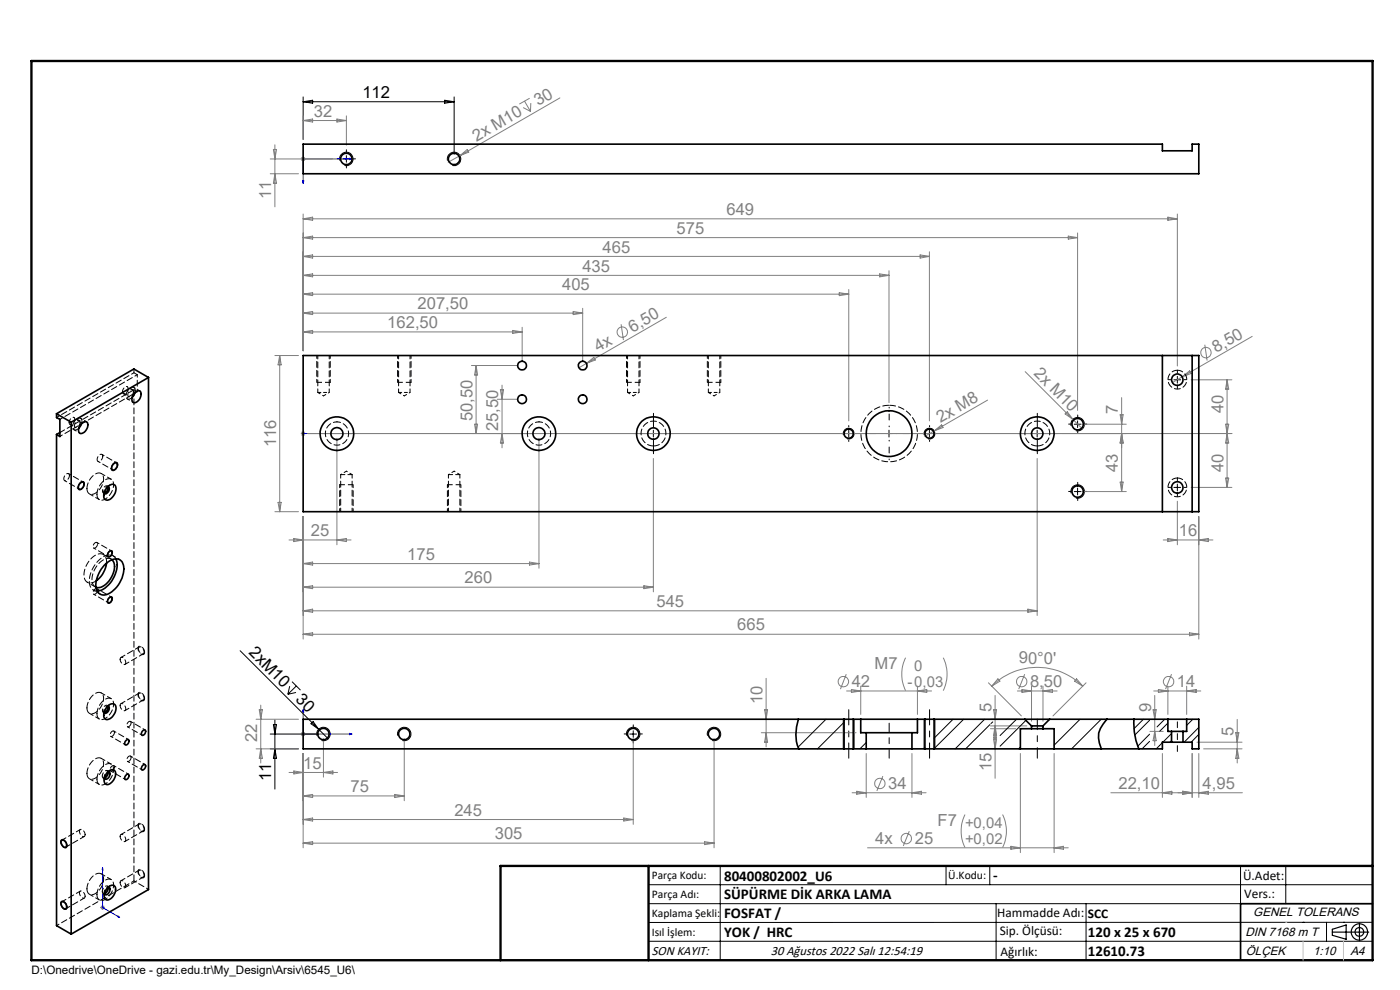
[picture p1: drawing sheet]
<svg xmlns="http://www.w3.org/2000/svg" width="297mm" height="210mm" viewBox="0 0 297 210" stroke-linecap="round" stroke-linejoin="round" font-family="sans-serif">
<g fill="none" stroke="#808080" stroke-width=".21">
<path d="M57.3 33.7h13.3M57.3 36.9h6M58 31.7h.7l-.4 2zM58.3 30.7v13.2M58.3 36.9l.4 2h-.7zM64 33.4l.7 .7M64.3 24.6v5M64.3 33.2v1M64.3 25.6l2-.3v.6zM64.3 25.6h9.2M64.7 33.4l-.7 .7M71.5 25.3l2 .3-2 .3z"/>
<path d="M73.5 24.6v6.2M97.6 33l-2.5 1.4M97.6 33l1.5-1.3 .3 .6zM111 22.8l1.5 .8M111.3 21.4l1.2 2.2M112.4 20.8l-2.2 1.3M112.6 21.9l-.1 1.7M118.8 20.8l-21.2 12.2M64.3 45.4v29M64.3 46.4l2-.3v.6zM64.3 50.4l2-.3v.6zM64.3 54.4l2-.3v.6z"/>
<path d="M64.3 58.4l2-.3v.6zM64.3 58.4h124.3M64.3 54.4h132.9M64.3 50.4h164.3M64.3 46.4h185.5M186.6 58.1l2 .3-2 .3zM188.6 57.4v28M195.2 54.1l2 .3-2 .3zM197.2 53.4v35.9M226.6 50.1l2 .3-2 .3zM228.6 49.4v37.7M247.8 46.1l2 .3-2 .3z"/>
<path d="M249.8 45.4v32.2M58.3 75.4h5M59.3 75.4v33.1M59.3 75.4l.4 2h-.7zM64.3 62.4l2-.3v.6zM64.3 66.4l2-.3v.6zM64.3 70.4l2-.3v.6zM64.3 70.4h46.5M64.3 66.4h59.3M64.3 62.4h115.8M100 77.5h9.7M101 77.5v14.5"/>
<path d="M101 77.5l.3 2h-.6zM108.8 70.1l2 .3-2 .3zM110.8 69.4v7.1M121.6 66.1l2 .3-2 .3zM123.6 65.4v11.1M124.4 77.1l-1.6 .9M124.4 77.1l1.6-1.3 .3 .6zM131.8 68.8l.5 3.3M141.4 67.3l-17 9.8M178 62.1l2.1 .3-2.1 .3zM180.1 61.4v27.9M217.5 78.8l12.1 12.2"/>
<path d="M250.8 79.9l-2.1 1.3M250.8 79.9l1.6-1.2 .3 .5zM255.6 73.1l.5 3.4M265.6 71.4l-14.8 8.5M63.8 92h1M64 91.6l.7 .7M64.3 91.5v1M64.7 91.6l-.7 .7M65.3 92h196M71.5 93v22.6M100.7 90h.6l-.3 2zM105.5 84.7h4.2"/>
<path d="M106.2 82.7h.6l-.3 2zM106.5 92l.3 2h-.6zM106.5 81.7v13.3M114.3 93v27.5M138.6 97.3v28.2M198.2 91.4l-2 1.2M198.2 91.4l1.5-1.3 .4 .6zM209.5 84.9l-11.3 6.5M220 97.3v33.3M226.4 87.3l1.2 1.7-1.6-1.2zM229.6 90h9.3M237.6 88h.7l-.4 2z"/>
<path d="M237.9 84.3v20M237.9 92l.4 2h-.7zM252.7 80.6h8.6M260 90h.7l-.4 2zM260.3 80.6v22.8M260.3 80.6l.4 1.9h-.7zM260.3 92l.4 2h-.7zM58.3 108.5h5M59 106.6h.7l-.4 1.9zM61.3 114.5h13.2M62.3 114.2l2 .3-2 .4zM64.3 109.6v26"/>
<path d="M64.3 119.5l2-.3v.7zM64.3 119.5h50M71.5 114.5l2-.3v.7zM112.3 119.2l2 .3-2 .4zM229.6 104.3h9.3M237.6 102.3h.7l-.4 2zM246.8 114.5h10.5M247.8 114.2l2 .3-2 .4zM249.8 106.3v9.3M252.7 103.4h8.6M254.3 109.6v26M254.3 114.5l2-.3v.7z"/>
<path d="M260 101.4h.7l-.4 2zM64.3 124.6l2-.4v.7zM64.3 129.6l2-.4v.7zM64.3 134.5l2-.3v.7zM64.3 124.6h74.3M64.3 129.6h155.7M64.3 134.5h190M136.6 124.2l2 .4-2 .3zM192.1 139.5a7.9 7.9 0 0 0 0 7M200.1 139.5a7.9 7.9 0 0 1 0 7M218.1 129.2l1.9 .4-1.9 .3zM252.3 134.2l2 .3-2 .4z"/>
<path d="M54.3 152.6h9M54.3 158.8h9M55 150.6h.7l-.4 2zM55.3 158.8l.4 2.1h-.7zM55.3 149.6v12.2M63.8 155.7h1M64 155.4l.7 .7M64.3 155.2v1M64.3 159.8v20M64.7 155.4l-.7 .7M68.6 156.7v8.1M85.8 156.7v13.2"/>
<path d="M134.3 156.7v18.2M151.5 156.7v23.1M161.5 155.4h20.1M162.2 150.6h.6l-.3 2zM162.5 155.4l.3 2h-.6zM162.5 143.9v14.5M179.5 143l-1.2 3.2M179.6 146.6h18M180.6 146.3l2 .3-2 .3zM182.6 145.5v6M183.8 159.8v9.3M193.5 159.8v9.3"/>
<path d="M194.6 145.5v6M194.6 146.6l2-.3v.6zM209.7 144.8l7 7.1M210.1 154h7.7M210.1 152.6h6.3M210.1 154.6h5.4M210.4 145.5a13.7 13.7 0 0 1 19.3 0M210.8 150.6h.6l-.3 2zM210.8 156.8h.6l-.3 2zM211.1 147.5v17.6M211.1 154l.3 2h-.6zM211.1 154.6l.3 2h-.6z"/>
<path d="M211.7 144l.4 .5-1.7 1zM215.8 146.6h8.5M216.5 159.8v21.1M216.8 146.3l2 .3-2 .3zM217.4 143l-1.3 3.2M218.8 145.5v7.5M221.3 145.5v7.5M221.3 146.6l2-.3v.6zM223.6 159.8v21.1M228.4 144l1.3 1.5-1.7-1zM230.4 144.8l-7 7.1M243.9 155.1h2.9"/>
<path d="M244.6 150.6h.7l-.3 2zM244.8 146.6h9.9M245 147.5v10.6M245 155.1l.3 2h-.7zM245.7 146.3l2.1 .3-2.1 .3zM246.6 159.8v9.3M247.8 145.5v6M248.5 143l-1.2 3.2M251.7 145.5v6M251.7 146.6l2.1-.3v.6zM252.9 159.8v9.3M253.9 157.4h9.6"/>
<path d="M254.3 159.8v9.3M255.3 158.8h8.2M262.1 155.4h.7l-.3 2zM262.5 152.6v9.2M262.5 158.8l.3 2.1h-.7zM61.3 163.9h10.3M62.3 163.5l2 .4-2 .3zM64.3 168.8h21.5M64.3 168.8l2-.3v.7zM64.3 173.8l2-.3v.7zM64.3 178.8l2-.3v.7zM64.3 173.8h70"/>
<path d="M64.3 178.8h87.2M68.6 163.9l2-.4v.7zM83.7 168.5l2.1 .3-2.1 .4zM132.3 173.5l2 .3-2 .4zM149.5 178.5l2 .3-2 .4zM180.8 168.2h15.7M181.8 167.8l2 .4-2 .3zM184 179.8h42.6M187.3 164.6l-1.3 3.2M192.9 176.3l-1.3 3.1M193.5 168.2l2-.4v.7zM204.7 172.8a7.9 7.9 0 0 0 0 7"/>
<path d="M212.7 172.8a7.9 7.9 0 0 1 0 7M214.5 179.5l2 .3-2 .4zM223.6 179.8l2-.3v.7zM235.7 168.2h27.9M246.6 168.2l2-.4v.7zM250.9 167.8l2 .4-2 .3zM254.3 168.2l2-.4v.7zM21.2 192.5h1.1M21.4 192.1l.7 .8M21.8 192v1M22.1 192.1l-.7 .8"/>
<circle cx="132" cy="70.4" r="1.09"/>
<circle cx="255.8" cy="74.8" r="1.11"/>
<circle cx="178.9" cy="144.6" r="1.11"/>
<circle cx="216.7" cy="144.6" r="1.1"/>
<circle cx="247.9" cy="144.6" r="1.11"/>
<circle cx="186.6" cy="166.2" r="1.1"/>
<circle cx="192.3" cy="177.9" r="1.09"/>
</g>
<g fill="none" stroke="#000" stroke-width=".21">
<path d="M64.3 20.6v9M64.3 21.6h32M64.3 21.6l2-.3v.6zM72.1 34.1a1.43 1.43 0 0 1 1.2-1.8 1.43 1.43 0 0 1 1.6 1.5 1.43 1.43 0 0 1-1.8 1.3M72.7 33.7h1.5M73.5 33v1.4M94.3 21.3l2 .3-2 .3zM94.9 34.1a1.43 1.43 0 0 1 1.3-1.8 1.43 1.43 0 0 1 1.5 1.5 1.43 1.43 0 0 1-1.7 1.3M96.3 20.6v12.1M249.8 79.8v1.5M23.9 98.5l.2-.2a.52 .52 0 0 1 .7-.2 .52 .52 0 0 1 .2 .7 1.04 1.04 0 0 1-1.3 1l-.1-.6zM137.9 92h1.4"/>
<path d="M138.6 91.3v1.4M178.9 92.3a1.15 1.15 0 0 1 1-1.5 1.15 1.15 0 0 1 1.3 1.3 1.15 1.15 0 0 1-1.5 1M179.3 92h1.5M180.1 91.3v1.4M187.9 92h1.4M188.6 91.3v1.4M196.1 92.3a1.15 1.15 0 0 1 1-1.5 1.15 1.15 0 0 1 1.2 1.3 1.15 1.15 0 0 1-1.4 1M196.5 92h1.4M197.2 91.3v1.4M219.3 92h1.5M220 91.3v1.4M227.2 90.3a1.43 1.43 0 0 1 1.3-1.8 1.43 1.43 0 0 1 1.5 1.6 1.43 1.43 0 0 1-1.8 1.3"/>
<path d="M227.9 90h1.4M228.6 89.3v1.4M249 80.6h1.5M17 102.3a.51 .51 0 0 1 .8-.1 .51 .51 0 0 1 .1 .7 .95 .95 0 0 1-1.2 .9l-.2-.6zM23.1 116.9l.4-.1a.62 .62 0 0 1 .4 .5 .62 .62 0 0 1-.3 .6 .44 .44 0 0 1-.6 .3 .44 .44 0 0 1-.2-.7zM227.2 104.6a1.43 1.43 0 0 1 1.3-1.8 1.43 1.43 0 0 1 1.5 1.6 1.43 1.43 0 0 1-1.8 1.2M227.9 104.3h1.4M228.6 103.5v1.5M249 103.4h1.5M249.8 102.7v1.4M23.1 126.7a.44 .44 0 0 1 .7-.1 .44 .44 0 0 1 0 .7l-.2 .4a.44 .44 0 0 1-.6 .3 .44 .44 0 0 1-.2-.7zM50.9 138l18.7 18.7"/>
<path d="M57.3 155.7h10.3M57.3 158.8h6M58 153.7h.7l-.4 2zM58.3 152.7v14.7M58.3 158.8l.4 2.1h-.7zM61.5 145.5l-.4 1.8M61.9 144.6l1.8 1.8M62.8 146.9l-1.7 .4M62.9 145.5l-1.8 1.8M66.4 153.1l1.2 1.6-1.6-1.2zM67.2 156.1a1.44 1.44 0 0 1 1.3-1.8 1.44 1.44 0 0 1 1.6 1.6 1.44 1.44 0 0 1-1.9 1.2M84.4 156.1a1.42 1.42 0 0 1 1.3-1.8 1.42 1.42 0 0 1 1.5 1.6 1.42 1.42 0 0 1-1.8 1.2"/>
<path d="M133 156.1a1.42 1.42 0 0 1 1.2-1.8 1.42 1.42 0 0 1 1.6 1.6 1.42 1.42 0 0 1-1.9 1.2M133.6 155.7h1.4M134.3 155v1.4M150.1 156.1a1.42 1.42 0 0 1 1.3-1.8 1.42 1.42 0 0 1 1.5 1.6 1.42 1.42 0 0 1-1.8 1.2M178.9 152.6v6.2M181.2 152.6v6.2M196 152.6v6.2M198.3 152.6v6.2M12.9 178.3l.1-.2a1.07 1.07 0 0 1 1.3 1.3l-.1 .2a.68 .68 0 0 1-.7 .2 .68 .68 0 0 1-.5-.6l-.2-.5zM13 191.2a1.1 1.1 0 0 1 1.1 .5 1.1 1.1 0 0 1-.1 1.2 1.17 1.17 0 0 1-1-1.7zM137.6 187.7h153.6M137.6 191.7h153.6"/>
<path d="M137.6 199.7h153.6M152.8 183.7v20M200.7 183.7v4M210 183.7v4M211.3 191.7v12M230.4 191.7v12M263.2 183.7v20M272.8 183.7v8M276.4 195.6h.1M281.4 195.6v4.1M285 195.6h.1M291.2 195.6l-153.6 .1"/>
</g>
<path d="M70.1 81.1h-2.9M87.2 81.1h-2.9M135.8 81.1h-2.9M152.9 81.1h-2.8M72.1 102.8h2.8M94.9 102.8h2.9" fill="none" stroke="#000" stroke-width=".21" stroke-dasharray="1.3 .6" stroke-dashoffset=".2" stroke-linecap="butt"/>
<path d="M30.7 138.4a1.16 1.16 0 0 0-1.3-1.3 1.19 1.19 0 0 0 1.1 1.7l.2-.4M30.7 148.2a1.16 1.16 0 0 0-1.3-1.3 1.19 1.19 0 0 0 1.1 1.7l.2-.4M30.7 175.9a1.16 1.16 0 0 0-1.3-1.2 1.19 1.19 0 0 0 1.1 1.7l.2-.5M30.7 185.7a1.16 1.16 0 0 0-1.3-1.2 1.19 1.19 0 0 0 1.1 1.7l.2-.5" fill="none" stroke="#000" stroke-width=".21" stroke-dasharray="1.3 .6" stroke-linecap="butt"/>
<g fill="none" stroke="#000" stroke-width=".25">
<path d="M282.6 197.7h7.8M282.6 197.1l3-.9v3l-3-.8zM288.4 195.8v3.8M106.2 203.7h185"/>
<circle cx="288.4" cy="197.7" r="1.74"/>
<circle cx="288.4" cy="197.7" r=".93"/>
</g>
<g fill="none" stroke="#00f" stroke-width=".21">
<path d="M64.2 38.4h.3l-.2 .5zM74.2 33.6l.5 .1-.5 .2zM74.7 33.7h-10.4v5.2M64.2 92h.3zM64.3 92h.1M64.3 92h10.4M74.7 92h-.5h.5M64.3 150.5v5.2h10.4M64.3 150.5l.2 .6h-.3zM74.2 155.6l.5 .1-.5 .1zM21.8 184.1v.4l-.1-.1zM21.8 184.1v8.4l3.6 2.1"/>
<path d="M25 194.3l.4 .3-.4-.1z"/>
</g>
<g fill="none" stroke="#000" stroke-width=".21" stroke-dasharray="15.2 1.3 1.3 1.3">
<path d="M72.1 33.7h-.5M73.5 32.3v-.5M73.5 35.1v.5M74.9 33.7h.5M249.8 79.1v-.5M137.2 92h-2.9M138.6 90.5v-2.8M138.6 93.4v2.8M140.1 92h2.8M178.6 92h-.2M180.1 90.5v-.2M180.1 93.4v.2"/>
<path d="M181.5 92h.2M195.8 92h-.3M197.2 90.5v-.2M197.2 93.4v.2M198.6 92h.3M218.6 92h-2.8M220.1 90.5v-2.8M220.1 93.4v2.8M221.5 92h2.8M227.2 90h-.5M228.6 88.5v-.5M228.6 91.4v.5"/>
<path d="M230.1 90h.5M248.3 80.5h-.5M249.8 82v.5M251.2 80.5h.5M227.2 104.2h-.5M228.6 102.8v-.5M228.6 105.7v.5M230.1 104.2h.5M248.3 103.4h-.5M249.8 102v-.5M249.8 104.8v.5M251.2 103.4h.5"/>
<path d="M132.9 155.7h-.5M134.3 154.3v-.5M134.3 157.1v.5M135.8 155.7h.5"/>
</g>
<path d="M67.2 75.4v5.7M84.3 75.4v5.7M132.9 75.4v5.7M150.1 75.4v5.7M70.1 81.1v-5.7M87.2 81.1v-5.7M135.8 81.1v-5.7M152.9 81.1v-5.7M72.1 102.8v5.7M74.9 108.5v-5.7M94.9 102.8v5.7M97.8 108.5v-5.7" fill="none" stroke="#000" stroke-width=".21" stroke-dasharray="1.3 .6" stroke-dashoffset=".6"/>
<path d="M70.1 81.1h.1M87.2 81.1h.1M135.8 81.1h.1M152.9 81.1h.1M72.1 102.8h.1M94.9 102.8h.1" fill="none" stroke="#000" stroke-width=".21" stroke-dasharray="1.3 .6"/>
<path d="M187.2 92h-4.1M188.6 90.5v-4.1M188.6 93.4v4.1M190.1 92h4.1" fill="none" stroke="#000" stroke-width=".21" stroke-dasharray="15.2 1.3 1.3 1.3" stroke-dashoffset="15.1"/>
<path d="M188.6 160.8v-7.4" fill="none" stroke="#000" stroke-width=".21" stroke-dasharray="15.2 1.3 1.3 1.3" stroke-dashoffset="13.4"/>
<path d="M180.1 150.5v10.3M197.2 160.8v-10.3" fill="none" stroke="#000" stroke-width=".21" stroke-dasharray="15.2 1.3 1.3 1.3" stroke-dashoffset="12"/>
<path d="M220.1 160.8v-8.3" fill="none" stroke="#000" stroke-width=".21" stroke-dasharray="15.2 1.3 1.3 1.3" stroke-dashoffset="13"/>
<path d="M249.8 159.4v-6.3" fill="none" stroke="#000" stroke-width=".21" stroke-dasharray="15.2 1.3 1.3 1.3" stroke-dashoffset="14"/>
<path d="M291.2 191.7h-28v12" fill="none" stroke="#000" stroke-width=".35"/>
<path d="M6.7 12.9h284.5v190.8h-284.5zM137.6 183.7v20M291.2 183.7h-185v20" fill="none" stroke="#000" stroke-width=".5"/>
<path d="M276.4 199.7v4M285 199.7v4" fill="none" stroke="#c0c0c0" stroke-width=".21"/>
<path d="M272.8 195.6h.1" fill="none" stroke="#c0c0c0" stroke-width=".25"/>
<g fill="#00f">
<path d="M64.2 92h.3zM74.2 92h.5z"/>
<path d="M64.2 38.4h.3l-.2 .5zM74.2 33.6l.5 .1-.5 .2z"/>
<path d="M25 194.3l.4 .3-.4-.1zM21.8 184.1v.4l-.1-.1zM64.3 150.5l-.1 .6h.3zM74.2 155.6v.2l.5-.1z"/>
</g>
<g fill="none" stroke="#000" stroke-width=".35">
<path d="M64.3 30.6h182.3v1.4h6.3v-1.4h1.4v6.3h-190zM64.3 75.4h190v33.1h-190zM246.6 75.4v33.1M252.9 75.4v33.1M12 87.8l3.1 1.8M12 92.2v104.1l3.1 1.8M12 87.8v.8l.7 .4v3.6l-.7-.4M12.7 91.7l-.7 .5M15.1 89.6v108.5M17.3 89.8l-.6 1M17.4 89.7a.69 .69 0 0 1 .9-.2 .69 .69 0 0 1 .3 .9 1.49 1.49 0 0 1-1.7 1.5 1.68 1.68 0 0 1 .5-2.2zM24 98.5a.51 .51 0 0 1 .8-.3 .51 .51 0 0 1 0 .9l-.3 .4a.47 .47 0 0 1-.7 .1 .47 .47 0 0 1-.1-.7z"/>
<path d="M28.6 83.3l-.6 1M28.8 83.2a.67 .67 0 0 1 .9-.3 .67 .67 0 0 1 .2 .9 1.48 1.48 0 0 1-1.7 1.5 1.68 1.68 0 0 1 .6-2.1zM31.5 80.1l-3.1-1.8-16.4 9.5M31.5 80.1l-16.4 9.5M31.5 80.1v108.6l-16.4 9.4M16.9 102.6a.51 .51 0 0 1 .8-.3 .51 .51 0 0 1 0 .8l-.2 .4a.47 .47 0 0 1-.7 .2 .47 .47 0 0 1-.1-.7zM22.2 119.9a2.92 2.92 0 0 1 3.2-1.2 2.71 2.71 0 0 1 .6 3.4 5.7 5.7 0 0 1-3.8 4.1 1.93 1.93 0 0 1-1.8-2.6 7.2 7.2 0 0 1 1.8-3.7zM22.6 119.5a5.6 5.6 0 0 1-2.2 3.7M22.8 103.3a.99 .99 0 0 1 1.7-.2 2.41 2.41 0 0 1-1.9 3 1.22 1.22 0 0 1-.4-1.9zM22.9 103.2a.88 .88 0 0 1 .1 1 .88 .88 0 0 1-.9 .5 1.39 1.39 0 0 0 .8-1.5M23.1 117.1l.5-.2a.69 .69 0 0 1 0 .8 .69 .69 0 0 1-.7 .3l-.1-.4zM23.7 118.7a2.98 2.98 0 0 1 0 3.7 3.3 3.3 0 0 1-3.3 2.2"/>
<path d="M24.6 118.5a5.8 5.8 0 0 1-2.3 6.2l-.8 .5-.9 .2M23.1 126.9l.5-.2a.72 .72 0 0 1 .1 .7 .72 .72 0 0 1-.6 .5l-.3-.3zM22.8 149.9a.97 .97 0 0 1 .9-.6 .97 .97 0 0 1 .9 .6 2.48 2.48 0 0 1-2 2.7 1.24 1.24 0 0 1-.4-1.9zM22.9 149.8a1.17 1.17 0 0 1-.8 1.4M22.9 149.8a.86 .86 0 0 1-.4 1.5l-.4-.1M26.6 157.2l.4-.3a.53 .53 0 0 1 .4 .5 .53 .53 0 0 1-.4 .5l-.3 .1-.2-.1zM30.3 155l.3-.2a.53 .53 0 0 1 .3 .5 .53 .53 0 0 1-.3 .5l-.5 .2-.1-.3zM169.4 152.6a8.7 8.7 0 0 0 .1 6.2M179.1 158.8h1.9M179.1 152.6h1.9M179.1 152.6h-114.8v6.2h114.8M179.1 152.6v6.2"/>
<path d="M181 152.6h1.6M181 158.8h2.8M181 152.6v6.2M182.6 152.6h12M182.6 152.6v2.8h1.2M183.8 155.4h9.7M183.8 158.8h9.7M183.8 155.4v3.4M193.5 158.8h2.7M193.5 155.4v3.4M194.6 152.6h1.6M194.6 152.6v2.8h-1.1"/>
<path d="M196.2 158.8h2M196.2 152.6h2M196.2 152.6v6.2M198.2 152.6h19.2M198.2 158.8h18.3M198.2 152.6v6.2M216.5 158.8h7.1M217.4 152.6h5.3M217.4 152.6l1.4 1.4M218.8 154h2.5M218.8 154.6h2.5M218.8 154v.6"/>
<path d="M218.8 154.6h-2.3v4.2M221.3 154.6h2.3v4.2M221.3 154v.6M222.7 152.6h25.1M222.7 152.6l-1.4 1.4M234.8 152.6a5.2 5.2 0 0 0-1.2 6.2M240.6 152.6a14 14 0 0 0 1 6.2M247.8 152.6h3.9M247.8 152.6v2.5h.7M248.5 155.1h2.5M248.5 157.4h2.5M248.5 157.4h-1.9v1.4h-23"/>
<path d="M248.5 155.1v2.3M251 155.1v2.3M251.7 152.6h2.6v6.2h-1.4v-1.4h-1.9M251.7 152.6v2.5h-.7M13 178.4a.73 .73 0 0 1 .8 0 .73 .73 0 0 1 .3 .7 .46 .46 0 0 1-.2 .7 .46 .46 0 0 1-.6-.4l-.4-.7zM22.8 163.9l.2-.3a.85 .85 0 0 1 1.1-.3 .85 .85 0 0 1 .4 1.1 2.17 2.17 0 0 1-2 2 1.67 1.67 0 0 1 .3-2.5zM22.9 163.7a1.36 1.36 0 0 1-.7 1.4M23 163.7a.78 .78 0 0 1 0 1.3l-.5 .3-.4-.2M26.9 164.3l.1-.1a.53 .53 0 0 1 .4 .5 .53 .53 0 0 1-.4 .5l-.1 .1a.47 .47 0 0 1-.5-.4 .47 .47 0 0 1 .3-.5zM30.3 162.4l.3-.2a.53 .53 0 0 1 .3 .5 .53 .53 0 0 1-.3 .5l-.3 .2-.3-.3zM13 191.4a.82 .82 0 0 1 .9 .1 .82 .82 0 0 1 .2 .9l-.1 .3a.97 .97 0 0 1-1-1.3zM22.9 188.2a1.37 1.37 0 0 1-.7 1.4"/>
<path d="M23 188.2a.64 .64 0 0 1 .4 .5 .64 .64 0 0 1-.3 .6l-.5 .5h-.3l-.2-.2M23 188.1a.86 .86 0 0 1 1.2-.3 .86 .86 0 0 1 .3 1.1 2.09 2.09 0 0 1-2 2 1.67 1.67 0 0 1 .3-2.5z"/>
<circle cx="73.5" cy="33.7" r="1.2"/>
<circle cx="96.3" cy="33.7" r="1.2"/>
<circle cx="110.8" cy="77.5" r=".93"/>
<circle cx="123.6" cy="77.5" r=".92"/>
<circle cx="71.5" cy="92" r="3.6"/>
<circle cx="71.5" cy="92" r="1.29"/>
<circle cx="110.8" cy="84.7" r=".93"/>
<circle cx="114.3" cy="92" r="3.6"/>
<circle cx="114.3" cy="92" r="1.29"/>
<circle cx="123.6" cy="84.7" r=".92"/>
<circle cx="138.6" cy="92" r="1.22"/>
<circle cx="138.6" cy="92" r="3.6"/>
<circle cx="180" cy="92" r=".98"/>
<circle cx="188.6" cy="92" r="4.9"/>
<circle cx="197.2" cy="92" r=".98"/>
<circle cx="220" cy="92" r="3.6"/>
<circle cx="220" cy="92" r="1.21"/>
<circle cx="228.6" cy="90" r="1.21"/>
<circle cx="249.7" cy="80.6" r="1.21"/>
<circle cx="228.6" cy="104.3" r="1.21"/>
<circle cx="249.7" cy="103.4" r="1.21"/>
<circle cx="68.6" cy="155.7" r="1.21"/>
<circle cx="85.8" cy="155.7" r="1.21"/>
<circle cx="134.3" cy="155.7" r="1.2"/>
<circle cx="151.5" cy="155.7" r="1.2"/>
</g>
<path d="M67.4 83.2h1.2M68.6 83.2h1.2M84.6 83.2h1.2M85.8 83.2h1.2M133.1 83.2h1.2M134.3 83.2h1.3M150.3 83.2h1.2M151.5 83.2h1.2M21.7 164.6a.99 .99 0 0 1 1.2-1.1v.2M21.7 189.1a.99 .99 0 0 1 1.2-1.1v.2" fill="none" stroke="#000" stroke-width=".21" stroke-dasharray="1.3 .6" stroke-dashoffset=".6"/>
<g fill="none" stroke="#000" stroke-width=".21" stroke-dasharray="1.3 .6" stroke-dashoffset=".4">
<path d="M28.4 78.3v.8M29.1 79.5l-.7-.4M14.7 89.6a.99 .99 0 0 1 1-1 .94 .94 0 0 1 0 1 .94 .94 0 0 1-.9 .4l-.1-.4M17 89.6a.99 .99 0 0 1-1 1.1 .94 .94 0 0 1 0-1 .94 .94 0 0 1 .9-.4l.1 .3M21.8 96.8l-.1-.4a.93 .93 0 0 0-.9 .4 .93 .93 0 0 0 0 1.1 .99 .99 0 0 0 1-1.1M26 83.1a.99 .99 0 0 1 1-1.1 .94 .94 0 0 1 0 1 .94 .94 0 0 1-.9 .4l-.1-.3M28.3 83.1a.99 .99 0 0 1-1 1 .94 .94 0 0 1 0-1 .94 .94 0 0 1 .9-.4l.1 .4M29.1 83.1l-.7-.4M14.7 100.9l-.1-.4a.93 .93 0 0 0-.9 .4 .93 .93 0 0 0 0 1 .99 .99 0 0 0 1-1M19 104.8l2.1 1.2M22 104.3v.8M23.3 102.9l-.7 .4"/>
<path d="M23.6 101.7l-2.1-1.3M74.7 100.7h-2.4M97.6 100.7h-2.5M25.5 139.9l.1-.4a.93 .93 0 0 1 .9 .4 .93 .93 0 0 1 0 1 .99 .99 0 0 1-1-1M29.4 137.6l.1-.3a.93 .93 0 0 1 .9 .4 .93 .93 0 0 1 0 1 .99 .99 0 0 1-1-1.1M19 151.3l2.1 1.2M22 150.9v.8M23.3 149.4l-.7 .4M23.6 148.2l-2.1-1.2M25.5 149.7l.1-.4a.93 .93 0 0 1 .9 .4 .93 .93 0 0 1 0 1 .99 .99 0 0 1-1-1M29.4 147.4l.1-.3a.93 .93 0 0 1 .9 .4 .93 .93 0 0 1 0 1 .99 .99 0 0 1-1-1.1M18.1 177a.99 .99 0 0 0-1.1-1 .94 .94 0 0 0 0 1 .94 .94 0 0 0 1 .4l.1-.4"/>
<path d="M19 165.2l2.1 1.2M22.2 165.1l-.4-.1-.1-.4M23.6 162.1l-2.1-1.2M25.5 177.4l.1-.3a.93 .93 0 0 1 .9 .4 .93 .93 0 0 1 0 1 .99 .99 0 0 1-1-1.1M29.4 175.2l.1-.4a.93 .93 0 0 1 .9 .4 .93 .93 0 0 1 0 1 .99 .99 0 0 1-1-1M18.1 190.1a.99 .99 0 0 0-1.1-1.1 .94 .94 0 0 0 0 1 .94 .94 0 0 0 1 .4l.1-.3M19 189.7l2.1 1.2M22.2 189.5l-.4-.1-.1-.3M23.6 186.6l-2.1-1.2M25.5 187.2l.1-.3a.93 .93 0 0 1 .9 .4 .93 .93 0 0 1 0 1 .99 .99 0 0 1-1-1.1M29.4 185l.1-.4a.93 .93 0 0 1 .9 .4 .93 .93 0 0 1 0 1 .99 .99 0 0 1-1-1"/>
</g>
<path d="M188.6 86a6 6 0 0 1 5.4 8.7 6 6 0 0 1-10.3 .7 6 6 0 0 1 4.1-9.4h.8M20.7 115.4v-.2a.6 .6 0 0 0-.7 0 .6 .6 0 0 0-.3 .6l.1 .4a.69 .69 0 0 0 .9-.8M20.7 125.2v-.2a.6 .6 0 0 0-.7 0 .6 .6 0 0 0-.3 .6l.1 .4a.69 .69 0 0 0 .9-.8" fill="none" stroke="#000" stroke-width=".21" stroke-dasharray="1.3 .6" stroke-dashoffset="-.1"/>
<path d="M249.8 78.5a2 2 0 0 1 1.8 2.9 2 2 0 0 1-3.4 .4 2 2 0 0 1 1.1-3.2l.5-.1M28.4 82.7l-15.7 9M18.4 103.6a3.5 3.5 0 0 1 2.6-3.3 1.26 1.26 0 0 1 .9 1.8 3.3 3.3 0 0 1-2.6 2.8l-.6-.4-.3-.9M20.6 104.8a3.5 3.5 0 0 1 2.5-3.3 1.26 1.26 0 0 1 .9 1.8 3.3 3.3 0 0 1-2.6 2.8l-.6-.4-.2-.9M249.8 101.4a2 2 0 0 1 1.8 2.9 2 2 0 0 1-3.4 .3 2 2 0 0 1 1.1-3.2h.5M18.4 150.2a3.5 3.5 0 0 1 2.6-3.3 1.26 1.26 0 0 1 .9 1.8 3.3 3.3 0 0 1-2.6 2.7l-.6-.4-.3-.8M20.6 151.4a3.5 3.5 0 0 1 2.5-3.3 1.26 1.26 0 0 1 .9 1.8 3.3 3.3 0 0 1-2.6 2.7l-.6-.3-.2-.9M18.4 164a3.5 3.5 0 0 1 2.6-3.3 1.26 1.26 0 0 1 .9 1.8 3.3 3.3 0 0 1-2.6 2.8l-.6-.4-.3-.9M20.6 165.3a1.12 1.12 0 0 0 .6 1.2 1.12 1.12 0 0 0 1.4-.4 3.2 3.2 0 0 0 1.2-3.8 1.47 1.47 0 0 0-2.1 .4l-.7 1.1-.4 1.5M18.4 188.5a3.5 3.5 0 0 1 2.6-3.3 1.26 1.26 0 0 1 .9 1.8 3.3 3.3 0 0 1-2.6 2.8l-.6-.4-.3-.9M20.6 189.8a1.12 1.12 0 0 0 .6 1.2 1.12 1.12 0 0 0 1.4-.4 3.2 3.2 0 0 0 1.2-3.8 1.47 1.47 0 0 0-2.1 .4l-.7 1.1-.4 1.5" fill="none" stroke="#000" stroke-width=".21" stroke-dasharray="1.3 .6" stroke-dashoffset=".1"/>
<g fill="none" stroke="#000" stroke-width=".21" stroke-dasharray="1.3 .6" stroke-dashoffset=".5">
<path d="M67.4 75.4v7.8M84.6 75.4v7.8M133.1 75.4v7.8M150.3 75.4v7.8M69.8 83.2v-7.8M71.5 89.5a2.47 2.47 0 0 1 2.2 3.5 2.47 2.47 0 0 1-4.2 .5 2.47 2.47 0 0 1 1.5-4h.5M87 83.2v-7.8M114.3 89.5a2.47 2.47 0 0 1 2.3 3.5 2.47 2.47 0 0 1-4.2 .5 2.47 2.47 0 0 1 1.4-4h.5M135.6 83.2v-7.8M152.7 83.2v-7.8M72.3 100.7v7.8M74.7 108.5v-7.8"/>
<path d="M95.1 100.7v7.8M97.6 108.5v-7.8"/>
</g>
<g fill="none" stroke="#000" stroke-width=".21" stroke-dasharray="1.3 .6">
<path d="M17.3 89.8l.1-.4M28.4 82.7v104.2M28.6 83.3l.1-.5M138.6 94.6a2.64 2.64 0 0 0 2.4-3.8 2.64 2.64 0 0 0-4.5-.4 2.64 2.64 0 0 0 1.6 4.2h.5M220.1 94.6a2.64 2.64 0 0 0 2.3-3.8 2.64 2.64 0 0 0-4.4-.4 2.64 2.64 0 0 0 1.5 4.2h.6M21.9 104.6l.3 .1M22 104.3l.1 .3M22.1 104.6l-.3-.1-.1-.3M22.6 119.4a1.52 1.52 0 0 0-.6-1.7 1.52 1.52 0 0 0-1.9 .1 4.9 4.9 0 0 0-2.1 5 1.48 1.48 0 0 0 2.4 .4M23 103.2l-.2-.1M20.4 124.6a2.01 2.01 0 0 1-.7-2.8 4.2 4.2 0 0 1 3.5-3.4l.6 .3M21.9 151.1l.3 .2"/>
<path d="M22 150.9l.1 .3M22.1 151.1l-.3-.1-.1-.3M23 149.8l-.2-.2M24.3 155.4v-.2a.61 .61 0 0 0-.8 .1 .61 .61 0 0 0-.1 .7v.1a.66 .66 0 0 0 .9-.7M27.8 153.3v-.1a.61 .61 0 0 0-.7 0 .61 .61 0 0 0-.2 .7l.1 .2a.66 .66 0 0 0 .8-.8M21.9 165l.4 .3M23.2 163.7l-.4-.2M24.3 162.7v-.1a.61 .61 0 0 0-.8 0 .61 .61 0 0 0-.1 .7v.2a.66 .66 0 0 0 .9-.8M27.8 160.7v-.2a.61 .61 0 0 0-.7 .1 .61 .61 0 0 0-.2 .7l.1 .1a.66 .66 0 0 0 .8-.7M21.9 189.5l.4 .3M23.2 188.2l-.4-.2"/>
</g>
<g fill="none" stroke="#000" stroke-width=".21" stroke-dasharray="1.3 .6" stroke-dashoffset=".7">
<path d="M29.1 79.5v3.6M12 88.5l16.4-9.4M12.7 89l16.4-9.5M14.8 90l1.2 .7M15.7 91.2l1.3 .7M16.8 89.2l-1.1-.6M18.4 89.5l-1.3-.8M20.8 97.9l3.1 1.8M24.7 98.2l-3.1-1.8M26.2 83.5l1.1 .6M27 84.6l1.3 .8M28.1 82.7l-1.1-.7"/>
<path d="M29.1 83.1l-16.4 9.5M29.7 82.9l-1.3-.7M67.4 83.2l1.2 .8M68.6 84l1.2-.8M73.5 99.9l-1.2 .8M84.6 83.2l1.2 .8M85.8 84l1.2-.8M96.3 99.9l-1.2 .8M133.1 83.2l1.2 .8M134.3 84l1.3-.8M150.3 83.2l1.2 .8M151.5 84l1.2-.8"/>
<path d="M13.7 101.9l3.1 1.8M17.7 102.3l-3.1-1.8M19.9 116.3l3.1 1.7M23.7 116.9l-3.1-1.8M74.7 100.7l-1.2-.8M97.6 100.7l-1.3-.8M19.9 126l3.1 1.8M23.7 126.7l-3.1-1.8M23.5 156.2l3.1 1.8M27 154.2l3.1 1.8M27.3 156.9l-3.2-1.8M30.8 154.8l-3.1-1.8"/>
<path d="M23.5 163.5l3.1 1.8M27 161.5l3.1 1.8M27.3 164.2l-3.2-1.8M30.8 162.2l-3.1-1.8M28.4 186.9l-16.4 9.4M31.5 188.7l-3.1-1.8"/>
</g>
<path d="M17.4 89.4a.65 .65 0 0 0-.4-.7 .65 .65 0 0 0-.8 .3 1.48 1.48 0 0 0-.4 2.2h.4l.5-.4M28.7 82.8a.65 .65 0 0 0-.4-.7 .65 .65 0 0 0-.8 .3 1.48 1.48 0 0 0-.4 2.3h.4l.6-.4" fill="none" stroke="#000" stroke-width=".21" stroke-dasharray="1.3 .6" stroke-dashoffset="-.2"/>
<path d="M22.9 103.2l-.7 .5-.2 .6M25.4 118.7l-1.4-.8M19.8 125.2l1.4 .8M22.9 149.8l-.7 .4-.2 .7" fill="none" stroke="#000" stroke-width=".21" stroke-dasharray="1.3 .6" stroke-dashoffset=".8"/>
<path d="M21.7 104.2a.99 .99 0 0 1 1.1-1.1l.1 .1M21.7 150.7a.99 .99 0 0 1 1.1-1.1l.1 .2M23 163.7a1.24 1.24 0 0 0-.8 1.4M23 188.2a1.24 1.24 0 0 0-.8 1.4" fill="none" stroke="#000" stroke-width=".21" stroke-dasharray="1.3 .6" stroke-dashoffset=".9"/>
<path d="M24.6 118.5a1.92 1.92 0 0 0-3.1-.1 5.9 5.9 0 0 0-2.3 6l.6 .8 .8 .2" fill="none" stroke="#000" stroke-width=".21" stroke-dasharray="1.3 .6" stroke-dashoffset=".2"/>
<path d="M23.6 118.6l-1.7-1M18.5 123.5l1.7 1" fill="none" stroke="#000" stroke-width=".21" stroke-dasharray="1.3 .6" stroke-dashoffset="1"/>
<g fill="none" stroke="#000" stroke-width=".21" stroke-dasharray="1.3 .6" stroke-dashoffset=".3">
<path d="M29.5 137.2l-3.8 2.3M26.5 140.9l3.9-2.2M26.5 150.7l3.9-2.2M29.5 147l-3.8 2.3M14 179.7l3.9-2.3M17 176l-3.9 2.2M22.1 164.8v.7M23.3 163.4l-.6 .3M26.5 178.5l3.9-2.2M29.5 174.8l-3.8 2.2M14 192.7l3.9-2.2M17 189l-3.9 2.3"/>
<path d="M22.1 189.3v.7M23.3 187.9l-.6 .3M26.5 188.3l3.9-2.2M29.5 184.6l-3.8 2.2"/>
</g>
<g fill="none" stroke="#000" stroke-width=".21">
<path d="M175.2 152.6l-5.9 5.9M179.1 153.2l-5.7 5.6M183.8 157.5l-1.4 1.3M196.2 158.5l-.3 .3M202.2 152.6l-4 4M204.4 152.6l-6.2 6.2M208.9 152.6l-6.3 6.2M210 153.7l-5.1 5.1M210.6 153.1l-.4 .4M215.7 152.6l-3.5 3.4M216.5 158.5l-.4 .3M217.6 152.8l-5.4 5.5"/>
<path d="M229.1 152.6l-5.5 5.5M233.6 152.6l-6.3 6.2M242.6 152.6l-2 2M243.9 155.7l-2.5 2.6M243.9 152.8l-3.2 3.1M243.9 157.3l-1.6 1.5M246.6 157.5l-1.3 1.3M247.1 152.6l-1.6 1.6M247.8 153.4l-1.8 1.7M248.5 155.6l-1.8 1.8M248.5 157.1l-.3 .3M253 152.6l-1.3 1.3"/>
<path d="M254.3 154.3l-3.1 3.1M254.3 158.8h-.1M254.3 155.8l-1.6 1.6"/>
</g>
<g font-size="3.5">
<text x="76.9" y="20.8">112</text>
<text x="52.6" y="138.6" transform="rotate(45 52.6 138.6)">2xM10</text>
<text x="62.6" y="148.5" transform="rotate(45 62.6 148.5)">30</text>
<text x="57.6" y="165.8" transform="rotate(-90 57.6 165.8)">11</text>
</g>
<g font-size="3.5" fill="#808080">
<text x="114.2" y="22.5" transform="rotate(-30 114.2 22.5)">30</text>
<text x="66.6" y="24.8">32</text>
<text x="101.1" y="30.1" transform="rotate(-30 101.1 30.1)">2x M10</text>
<text x="57.6" y="42.3" transform="rotate(-90 57.6 42.3)">11</text>
<text x="154.1" y="45.6">649</text>
<text x="127.8" y="53.6">465</text>
<text x="143.5" y="49.6">575</text>
<text x="123.5" y="57.6">435</text>
<text x="88.6" y="65.6">207,50</text>
<text x="119.3" y="61.6">405</text>
<text x="82.2" y="69.6">162,50</text>
<text x="134.2" y="70.5" transform="rotate(-30 134.2 70.5)">6,50</text>
<text x="126.9" y="74.8" transform="rotate(-30 126.9 74.8)">4x</text>
<text x="258" y="74.9" transform="rotate(-30 258 74.9)">8,50</text>
<text x="219.1" y="79.4" transform="rotate(45 219.1 79.4)">2x M10</text>
<text x="100.2" y="89.4" transform="rotate(-90 100.2 89.4)">50,50</text>
<text x="199.5" y="89.8" transform="rotate(-30 199.5 89.8)">2x M8</text>
<text x="237.2" y="87.8" transform="rotate(-90 237.2 87.8)">7</text>
<text x="259.6" y="87.7" transform="rotate(-90 259.6 87.7)">40</text>
<text x="58.6" y="94.9" transform="rotate(-90 58.6 94.9)">116</text>
<text x="105.7" y="91.5" transform="rotate(-90 105.7 91.5)">25,50</text>
<text x="237.2" y="100.1" transform="rotate(-90 237.2 100.1)">43</text>
<text x="259.6" y="100.1" transform="rotate(-90 259.6 100.1)">40</text>
<text x="66" y="113.7">25</text>
<text x="250.1" y="113.7">16</text>
<text x="86.4" y="118.7">175</text>
<text x="98.5" y="123.7">260</text>
<text x="139.3" y="128.7">545</text>
<text x="156.4" y="133.7">665</text>
<text x="185.5" y="141.9">M7</text>
<text x="216.1" y="140.7">90°0'</text>
<text x="161.7" y="149.3" transform="rotate(-90 161.7 149.3)">10</text>
<text x="180.7" y="145.8">42</text>
<text x="218.5" y="145.8">8,50</text>
<text x="249.7" y="145.8">14</text>
<text x="210.3" y="151" transform="rotate(-90 210.3 151)">5</text>
<text x="244.2" y="151" transform="rotate(-90 244.2 151)">9</text>
<text x="54.6" y="157.5" transform="rotate(-90 54.6 157.5)">22</text>
<text x="261.7" y="156.1" transform="rotate(-90 261.7 156.1)">5</text>
<text x="64.3" y="163">15</text>
<text x="188.4" y="167.4">34</text>
<text x="210.3" y="163.5" transform="rotate(-90 210.3 163.5)">15</text>
<text x="237.3" y="167.4">22,10</text>
<text x="255.1" y="167.4">4,95</text>
<text x="74.4" y="168">75</text>
<text x="96.4" y="173">245</text>
<text x="105" y="178">305</text>
<text x="185.7" y="179">4x</text>
<text x="194.1" y="179">25</text>
<text x="198.9" y="175.2">F7 +0,04</text>
</g>
<g font-size="3.2" fill="#808080">
<text x="194" y="142.3">0</text>
<text x="192.5" y="145.8">-0,03</text>
<text x="204.7" y="179.1">+0,02</text>
</g>
<g font-size="3.2">
<text x="153.6" y="186.8">80400802002_U6</text>
<text x="153.6" y="190.8">SÜPÜRME DİK ARKA LAMA</text>
<text x="210.7" y="186.6">-</text>
<text x="153.6" y="194.8">FOSFAT /</text>
<text x="153.6" y="198.8">YOK / HRC</text>
<text x="230.8" y="198.7">120 x 25 x 670</text>
<text x="230.8" y="202.8">12610.73</text>
</g>
<g font-size="2.8">
<text x="263.7" y="186.7">Ü.Adet:</text>
<text x="263.9" y="190.5">Vers.:</text>
<text x="211.5" y="194.5">Hammadde Adı:</text>
<text x="230.8" y="194.7">SCC</text>
<text x="138.3" y="202.6">SON KAYIT:</text>
<text x="163.6" y="202.6">30 Ağustos 2022 Salı 12:54:19</text>
<text x="212.1" y="198.4">Sip. Ölçüsü:</text>
<text x="212.2" y="202.7">Ağırlık:</text>
</g>
<g font-size="2.6">
<text x="265.9" y="194.4">GENEL TOLERANS</text>
<text x="264.2" y="198.5">DIN 7168 m T</text>
<text x="264.3" y="202.6">ÖLÇEK</text>
<text x="278.5" y="202.6">1:10</text>
<text x="286.5" y="202.6">A4</text>
</g>
<g font-size="2.5">
<text x="138.3" y="186.4">Parça Kodu:</text>
<text x="138.3" y="190.5">Parça Adı:</text>
<text x="201.2" y="186.5">Ü.Kodu:</text>
<text x="138.3" y="194.5">Kaplama Şekli:</text>
<text x="138.3" y="198.6">Isıl İşlem:</text>
<text x="6.7" y="206.7">D:\Onedrive\OneDrive - gazi.edu.tr\My_Design\Arsiv\6545_U6\</text>
</g>
</svg>
